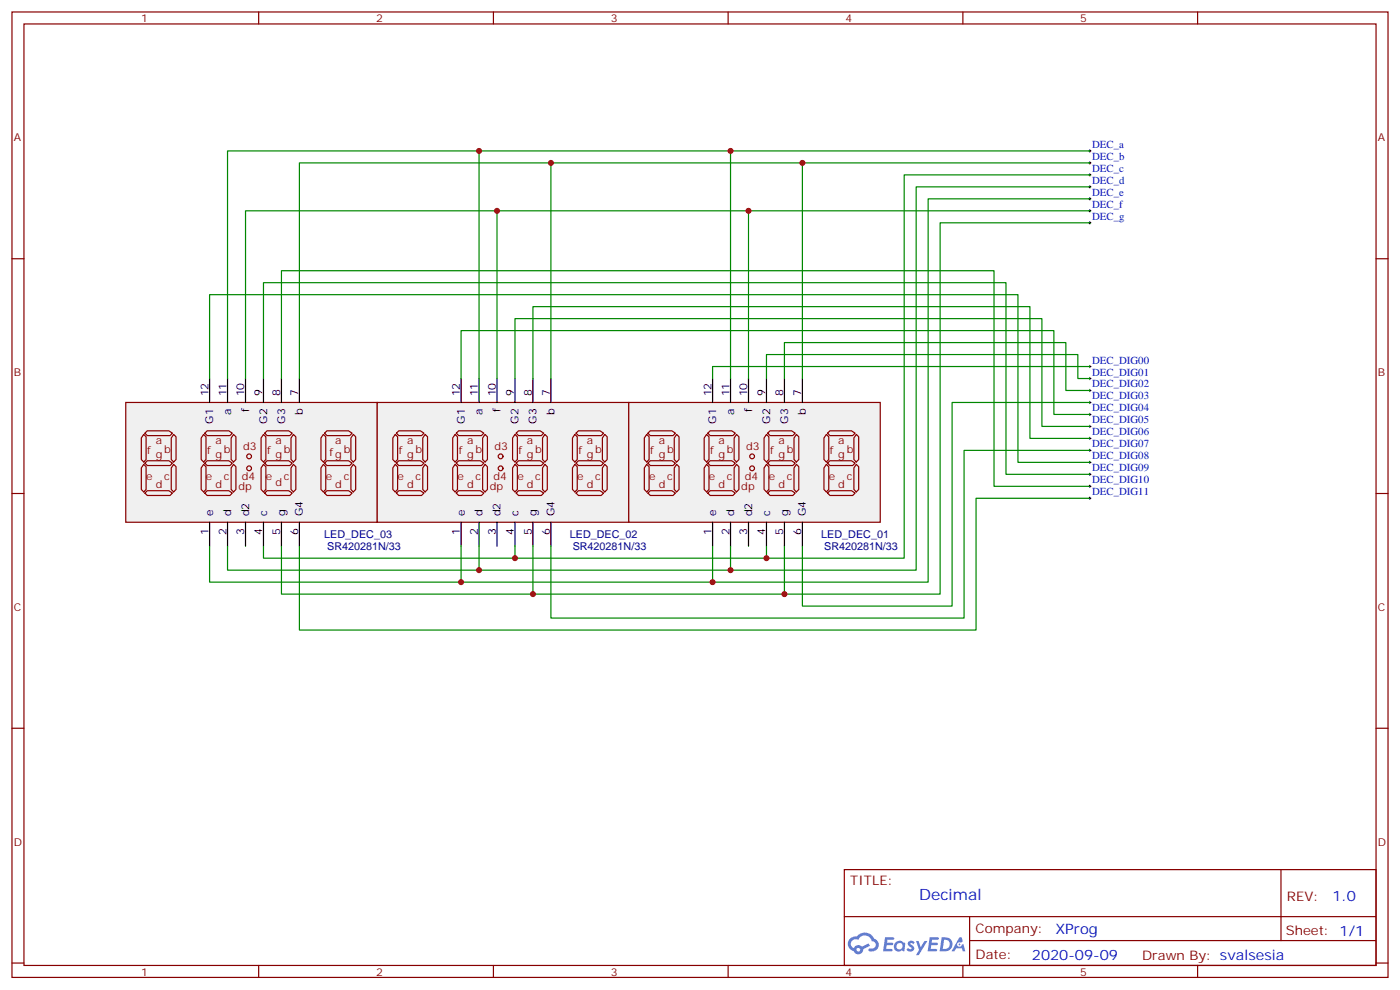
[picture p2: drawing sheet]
<svg xmlns="http://www.w3.org/2000/svg" width="412mm" height="292mm" viewBox="0 0 412 292" stroke-linecap="round" stroke-linejoin="round" font-family="sans-serif">
<g fill="none" stroke="#870000" stroke-width=".35">
<path d="M3.5 3.5h405.4v284.4h-405.4zM7.1 7.1h398.2v277.2h-398.2zM76.2 3.5v3.6M145.3 3.5v3.6M214.5 3.5v3.6M283.6 3.5v3.6M352.8 3.5v3.6M3.5 76.2h3.6M405.3 76.2h3.6M3.5 145.3h3.6M405.3 145.3h3.6M3.5 214.5h3.6"/>
<path d="M405.3 214.5h3.6M248.7 256.1h156.6v28.2h-156.6zM377.3 256.1v20.9M248.7 270h156.5M285.6 277h119.6M285.6 270v14.1M3.5 283.6h3.6M76.2 284.3v3.6M145.3 284.3v3.6M214.5 284.3v3.6M283.6 284.3v3.6M352.8 284.3v3.6"/>
<path d="M405.3 283.6h3.6"/>
</g>
<g fill="#5487ff">
<path d="M267.7 277.3a1.22 1.22 0 0 1 1.7 .3l-.4 .5a.47 .47 0 0 0-.3-.4 .47 .47 0 0 0-.5 .2l.1 .3a1.14 1.14 0 0 1 .8 1.7 1.14 1.14 0 0 1-1.9 0l-.2-.2 .5-.5 .7 .4a.29 .29 0 0 0 .3-.3 .29 .29 0 0 0-.2-.3 1.04 1.04 0 0 1-.6-1.7z"/>
<path d="M260.7 276h2.4l.3 .2-.2 .5-1.8 .1-.1 .8h1.5l.3 .4-.3 .4h-1.6l-.2 1.1h1.7l.2 .3-.2 .3-2.6 .1z"/>
<path d="M273.8 276h2.4l.3 .2-.1 .5-1.8 .1-.2 .8h1.6l.3 .4-.4 .4h-1.6l-.1 1.1h1.7l.2 .3-.2 .3-2.6 .1z"/>
<path d="M282.6 276.1h.7l.3 1.2-.6 .3a.69 .69 0 0 0-1 .3 .69 .69 0 0 0 .4 1 .69 .69 0 0 0 .9-.7l.5-.2 .6 2.2h-.8l-.2-.9h-1.8l-.5 .9h-.8z"/>
<path d="M269.8 277.1h.8l.6 1.8 1.1-1.8h.9l-2.6 4.2h-.8l.9-1.5z"/>
<path d="M277.4 276.1l-.6 4.1h1.3a2.11 2.11 0 0 0 2.5-2.1 2.11 2.11 0 0 0-2.5-2zM278.1 276.8a1.39 1.39 0 0 1 1.7 1.4 1.39 1.39 0 0 1-1.8 1.3h-.3z"/>
<path d="M263.7 277.7a1.54 1.54 0 0 0-.1 2.1 1.54 1.54 0 0 0 2.2 .2l.6 .2 .3-2.3-.2-.2-.4-.1a1.49 1.49 0 0 0-2.4 .1zM264 278.7a.94 .94 0 0 1 1.8 0 .94 .94 0 0 1-1.8 0z"/>
<path d="M250.4 276.4a2.18 2.18 0 0 0 1.1 3.7 1.44 1.44 0 0 0 1.6 1 1.44 1.44 0 0 0 1.2-1.5l2-1-.5-.8-1.9 1a1.47 1.47 0 0 0-2.4 .4 1.39 1.39 0 0 1-.7-1.9 1.39 1.39 0 0 1 2-.5 2.12 2.12 0 0 1 2.2-1.3 2.12 2.12 0 0 1 1.9 1.7 1.14 1.14 0 0 1 1.1 1.4 1.14 1.14 0 0 1-1.7 .8 .43 .43 0 0 0-.5 .3 .43 .43 0 0 0 .4 .5 1.98 1.98 0 0 0 2.5-1.2 1.98 1.98 0 0 0-1.2-2.5 3.1 3.1 0 0 0-5.3-.7l-.9 .1zM252.3 279.7a.55 .55 0 0 1 1.1 0 .55 .55 0 0 1-1.1 0z"/>
<circle cx="282.6" cy="278.1" r=".26"/>
</g>
<path d="M37 118.5h74.1v35.3h-74.1z" fill="#f0f0f0" stroke="#870000" stroke-width=".35"/>
<path d="M61.7 111.5v7M67 111.5v7M72.3 111.5v7M77.6 111.5v7M82.9 111.5v7M88.2 111.5v7M61.7 153.8v7.1M67 153.8v7.1M72.3 153.8v7.1M77.6 153.8v7.1M82.9 153.8v7.1M88.2 153.8v7.1" fill="none" stroke="#000" stroke-width=".35"/>
<g fill="none" stroke="#870000" stroke-width=".35">
<path d="M42.3 127.9l.7 .7v6.7l-.7 .8-.7-.8v-6.3zM42.3 136.8l.7 .7v6.7l-.7 .7-.7-.7v-6.4zM42.7 127.6l.7-.7h6.3l1.1 .7-.7 .7h-6.7zM42.7 136.4l.7-.7h6.3l1.1 .7-.7 .7h-6.7zM51.2 127.9l.7 .7v6.7l-.7 .8-.8-.8v-6.3zM51.2 136.8l.7 .7v6.7l-.7 .7-.8-.7v-6.4zM60 127.9l.7 .7v6.7l-.7 .8-.7-.8v-6.3zM60 136.8l.7 .7v6.7l-.7 .7-.7-.7v-6.4zM60.3 127.6l.7-.7h6.4l1 .7-.7 .7h-6.7zM60.3 136.4l.7-.7h6.4l1 .7-.7 .7h-6.7zM68.8 127.9l.7 .7v6.7l-.7 .8-.7-.8v-6.3zM68.8 136.8l.7 .7v6.7l-.7 .7-.7-.7v-6.4z"/>
<path d="M77.6 127.9l.7 .7v6.7l-.7 .8-.7-.8v-6.3zM77.6 136.8l.7 .7v6.7l-.7 .7-.7-.7v-6.4zM78 127.6l.7-.7h6.3l1.1 .7-.7 .7h-6.7zM78 136.4l.7-.7h6.3l1.1 .7-.7 .7h-6.7zM86.4 127.9l.7 .7v6.7l-.7 .8-.7-.8v-6.3zM86.4 136.8l.7 .7v6.7l-.7 .7-.7-.7v-6.4zM95.2 127.9l.8 .7v6.7l-.8 .8-.7-.8v-6.3zM95.2 136.8l.8 .7v6.7l-.8 .7-.7-.7v-6.4zM95.6 127.6l.7-.7h6.4l1 .7-.7 .7h-6.7zM95.6 136.4l.7-.7h6.4l1 .7-.7 .7h-6.7zM104.1 127.9l.7 .7v6.7l-.7 .8-.7-.8v-6.3zM104.1 136.8l.7 .7v6.7l-.7 .7-.7-.7v-6.4z"/>
<path d="M43.4 144.5h6.3l1.1 .7-.7 .7h-6.7l-.7-.7zM60.3 145.2l.7-.7h6.4l1 .7-.7 .7h-6.7zM78.7 144.5h6.3l1.1 .7-.7 .7h-6.7l-.7-.7zM95.6 145.2l.7-.7h6.4l1 .7-.7 .7h-6.7z"/>
</g>
<g fill="#f0f0f0" stroke="#870000" stroke-width=".35">
<path d="M111.1 118.5h74.1v35.3h-74.1z"/>
<circle cx="73.4" cy="134.4" r=".71"/>
<circle cx="73.4" cy="137.9" r=".71"/>
</g>
<path d="M135.8 111.5v7M141.1 111.5v7M146.4 111.5v7M151.7 111.5v7M157 111.5v7M162.3 111.5v7M135.8 153.8v7.1M141.1 153.8v7.1M146.4 153.8v7.1M151.7 153.8v7.1M157 153.8v7.1M162.3 153.8v7.1" fill="none" stroke="#000" stroke-width=".35"/>
<g fill="none" stroke="#870000" stroke-width=".35">
<path d="M116.4 127.9l.7 .7v6.7l-.7 .8-.7-.8v-6.3zM116.4 136.8l.7 .7v6.7l-.7 .7-.7-.7v-6.4zM116.8 127.6l.7-.7h6.3l1.1 .7-.7 .7h-6.7zM116.8 136.4l.7-.7h6.3l1.1 .7-.7 .7h-6.7zM125.2 127.9l.7 .7v6.7l-.7 .8-.7-.8v-6.3zM125.2 136.8l.7 .7v6.7l-.7 .7-.7-.7v-6.4zM134.1 127.9l.7 .7v6.7l-.7 .8-.8-.8v-6.3zM134.1 136.8l.7 .7v6.7l-.7 .7-.8-.7v-6.4zM134.4 127.6l.7-.7h6.4l1 .7-.7 .7h-6.7zM134.4 136.4l.7-.7h6.4l1 .7-.7 .7h-6.7zM142.9 127.9l.7 .7v6.7l-.7 .8-.7-.8v-6.3zM142.9 136.8l.7 .7v6.7l-.7 .7-.7-.7v-6.4z"/>
<path d="M151.7 127.9l.7 .7v6.7l-.7 .8-.7-.8v-6.3zM151.7 136.8l.7 .7v6.7l-.7 .7-.7-.7v-6.4zM152 127.6l.8-.7h6.3l1.1 .7-.7 .7h-6.7zM152 136.4l.8-.7h6.3l1.1 .7-.7 .7h-6.7zM160.5 127.9l.7 .7v6.7l-.7 .8-.7-.8v-6.3zM160.5 136.8l.7 .7v6.7l-.7 .7-.7-.7v-6.4zM169.3 127.9l.7 .7v6.7l-.7 .8-.7-.8v-6.3zM169.3 136.8l.7 .7v6.7l-.7 .7-.7-.7v-6.4zM169.7 127.6l.7-.7h6.3l1.1 .7-.7 .7h-6.7zM169.7 136.4l.7-.7h6.3l1.1 .7-.7 .7h-6.7zM178.2 127.9l.7 .7v6.7l-.7 .8-.8-.8v-6.3zM178.2 136.8l.7 .7v6.7l-.7 .7-.8-.7v-6.4z"/>
<path d="M116.8 145.2l.7-.7h6.3l1.1 .7-.7 .7h-6.7zM135.1 144.5h6.4l1 .7-.7 .7h-6.7l-.7-.7zM152.8 144.5h6.3l1.1 .7-.7 .7h-6.7l-.8-.7zM169.7 145.2l.7-.7h6.3l1.1 .7-.7 .7h-6.7z"/>
</g>
<g fill="#f0f0f0" stroke="#870000" stroke-width=".35">
<path d="M185.2 118.5h74.1v35.3h-74.1z"/>
<circle cx="147.5" cy="134.4" r=".71"/>
<circle cx="147.5" cy="137.9" r=".71"/>
</g>
<path d="M209.9 111.5v7M215.2 111.5v7M220.5 111.5v7M225.8 111.5v7M231.1 111.5v7M236.4 111.5v7M209.9 153.8v7.1M215.2 153.8v7.1M220.5 153.8v7.1M225.8 153.8v7.1M231.1 153.8v7.1M236.4 153.8v7.1" fill="none" stroke="#000" stroke-width=".35"/>
<g fill="none" stroke="#870000" stroke-width=".35">
<path d="M190.5 127.9l.7 .7v6.7l-.7 .8-.7-.8v-6.3zM190.5 136.8l.7 .7v6.7l-.7 .7-.7-.7v-6.4zM190.9 127.6l.7-.7h6.3l1.1 .7-.7 .7h-6.7zM190.9 136.4l.7-.7h6.3l1.1 .7-.7 .7h-6.7zM199.3 127.9l.7 .7v6.7l-.7 .8-.7-.8v-6.3zM199.3 136.8l.7 .7v6.7l-.7 .7-.7-.7v-6.4zM208.1 127.9l.7 .7v6.7l-.7 .8-.7-.8v-6.3zM208.1 136.8l.7 .7v6.7l-.7 .7-.7-.7v-6.4zM208.5 127.6l.7-.7h6.3l1.1 .7-.7 .7h-6.7zM208.5 136.4l.7-.7h6.3l1.1 .7-.7 .7h-6.7zM217 127.9l.7 .7v6.7l-.7 .8-.7-.8v-6.3zM217 136.8l.7 .7v6.7l-.7 .7-.7-.7v-6.4z"/>
<path d="M225.8 127.9l.7 .7v6.7l-.7 .8-.7-.8v-6.3zM225.8 136.8l.7 .7v6.7l-.7 .7-.7-.7v-6.4zM226.1 127.6l.7-.7h6.4l1 .7-.7 .7h-6.7zM226.1 136.4l.7-.7h6.4l1 .7-.7 .7h-6.7zM234.6 127.9l.7 .7v6.7l-.7 .8-.7-.8v-6.3zM234.6 136.8l.7 .7v6.7l-.7 .7-.7-.7v-6.4zM243.4 127.9l.7 .7v6.7l-.7 .8-.7-.8v-6.3zM243.4 136.8l.7 .7v6.7l-.7 .7-.7-.7v-6.4zM243.8 127.6l.7-.7h6.3l1.1 .7-.7 .7h-6.7zM243.8 136.4l.7-.7h6.3l1.1 .7-.7 .7h-6.7zM252.2 127.9l.7 .7v6.7l-.7 .8-.7-.8v-6.3zM252.2 136.8l.7 .7v6.7l-.7 .7-.7-.7v-6.4z"/>
<path d="M191.6 144.5h6.3l1.1 .7-.7 .7h-6.7l-.7-.7zM208.5 145.2l.7-.7h6.3l1.1 .7-.7 .7h-6.7zM226.1 145.2l.7-.7h6.4l1 .7-.7 .7h-6.7zM244.5 144.5h6.3l1.1 .7-.7 .7h-6.7l-.7-.7z"/>
</g>
<g fill="#f0f0f0" stroke="#870000" stroke-width=".35">
<circle cx="221.5" cy="134.4" r=".71"/>
<circle cx="221.5" cy="137.9" r=".71"/>
</g>
<g fill="none" stroke="#000" stroke-width=".29">
<path d="M320.7 44.5h.7M320.7 48h.7M320.7 51.5h.7M320.7 55h.7M320.7 58.6h.7M321 44.1v.7M321 47.6v.7M321 51.2v.7M321 54.7v.7M321 58.2v.7M320.7 62.1h.7M320.7 65.6h.7"/>
<path d="M321 61.7v.7M321 65.3v.7M320.7 108h.7M320.7 111.5h.7M320.7 115h.7M320.7 118.5h.7M321 107.6v.7M321 111.1v.7M321 114.7v.7M321 118.2v.7M320.7 122.1h.7M320.7 125.6h.7"/>
<path d="M320.7 129.1h.7M320.7 132.6h.7M320.7 136.2h.7M320.7 139.7h.7M321 121.7v.7M321 125.2v.7M321 128.8v.7M321 132.3v.7M321 135.8v.7M321 139.3v.8M320.7 143.2h.7M320.7 146.8h.7"/>
<path d="M321 142.9v.7M321 146.4v.7"/>
</g>
<g fill="none" stroke="#008700" stroke-width=".35">
<path d="M141.1 44.5h-74.1v67M162.3 48h-74.1v63.5M215.2 44.5h-74.1v67M236.4 48h-74.1v63.5M321 44.5h-105.8v67M321 48h-84.6v63.5M321 51.5h-54.7v112.9h-40.5v-3.5M321 55h-51.1v112.9h-54.7v-7M321 58.6h-47.6v112.8h-63.5v-10.5M146.4 62.1h-74.1v49.4M220.5 62.1h-74.1v49.4M321 62.1h-100.5v49.4"/>
<path d="M321 65.6h-44.1v109.4h-45.8v-14.1M61.7 111.5v-24.7h238.2v49.4h21.1M77.6 111.5v-28.2h218.7v56.4h24.7M82.9 111.5v-31.8h209.9v63.5h28.2M135.8 111.5v-14.1h174.6v24.7h10.6M151.7 111.5v-17.7h155.2v31.8h14.1M157 111.5v-21.2h146.4v38.8h17.6M225.8 111.5v-7.1h91.7v7.1h3.5M231.1 111.5v-10.6h82.9v14.1h7M321 108h-111.1v3.5M321 118.5h-40.5v60h-44.1v-17.6M321 132.6h-37v49.4h-121.7v-21.1"/>
<path d="M321 146.8h-33.5v38.8h-199.3v-24.7M61.7 160.9v10.5h74.1M67 160.9v7h74.1M77.6 160.9v3.5h74.1M82.9 160.9v14.1h74.1M135.8 160.9v10.5h74.1M141.1 160.9v7h74.1M151.7 160.9v3.5h74.1M157 160.9v14.1h74.1"/>
</g>
<g fill="#c00">
<circle cx="215.2" cy="44.4" r=".88"/>
<circle cx="141.1" cy="44.4" r=".88"/>
<circle cx="236.4" cy="48" r=".88"/>
<circle cx="162.3" cy="48" r=".88"/>
<circle cx="151.7" cy="164.4" r=".88"/>
<circle cx="141.1" cy="167.9" r=".88"/>
<circle cx="135.8" cy="171.4" r=".88"/>
<circle cx="220.5" cy="62.1" r=".88"/>
<circle cx="146.4" cy="62.1" r=".88"/>
<circle cx="157" cy="175" r=".88"/>
<circle cx="231.1" cy="175" r=".88"/>
<circle cx="209.9" cy="171.4" r=".88"/>
<circle cx="215.2" cy="167.9" r=".88"/>
<circle cx="225.8" cy="164.4" r=".88"/>
</g>
<text font-size="4.6" fill="#00f" x="270.8" y="265.1">Decimal</text>
<g font-size="4.2" fill="#00f">
<text x="392.5" y="265.4">1.0</text>
<text x="310.9" y="274.9">XProg</text>
<text x="304" y="282.7">2020-09-09</text>
</g>
<g font-size="3.9" fill="#800">
<text x="250.5" y="260.7">TITLE:</text>
<text x="379.1" y="265.4">REV:</text>
<text x="287.4" y="274.9">Company:</text>
<text x="378.7" y="275.5">Sheet: 1/1</text>
<text x="287.4" y="282.6">Date:</text>
<text x="336.4" y="282.7">Drawn By: svalsesia</text>
</g>
<g font-size="3.2" fill="#800">
<text x="41.6" y="6.5">1</text>
<text x="110.8" y="6.5">2</text>
<text x="179.9" y="6.5">3</text>
<text x="249.1" y="6.5">4</text>
<text x="318.2" y="6.5">5</text>
<text x="4.1" y="41.6">A</text>
<text x="405.9" y="41.6">A</text>
<text x="4.1" y="110.8">B</text>
<text x="405.9" y="110.8">B</text>
<text x="45.9" y="130.9">a</text>
<text x="63.5" y="130.9">a</text>
<text x="81.1" y="130.9">a</text>
<text x="98.8" y="130.9">a</text>
<text x="119.9" y="130.9">a</text>
<text x="137.6" y="130.9">a</text>
<text x="155.2" y="130.9">a</text>
<text x="172.9" y="130.9">a</text>
<text x="194" y="130.9">a</text>
<text x="211.7" y="130.9">a</text>
<text x="229.3" y="130.9">a</text>
<text x="246.9" y="130.9">a</text>
<text x="43.4" y="133.7">f</text>
<text x="45.9" y="134.8">g</text>
<text x="48.3" y="133.3">b</text>
<text x="61" y="133.7">f</text>
<text x="63.5" y="134.8">g</text>
<text x="66" y="133.3">b</text>
<text x="71.6" y="132.6">d3</text>
<text x="78.7" y="133.7">f</text>
<text x="81.1" y="134.8">g</text>
<text x="83.6" y="133.3">b</text>
<text x="97" y="134.4">fg</text>
<text x="101.2" y="133.3">b</text>
<text x="117.5" y="133.7">f</text>
<text x="119.9" y="134.8">g</text>
<text x="122.4" y="133.3">b</text>
<text x="135.1" y="133.7">f</text>
<text x="137.6" y="134.8">g</text>
<text x="140.1" y="133.3">b</text>
<text x="145.7" y="132.6">d3</text>
<text x="152.8" y="133.7">f</text>
<text x="155.2" y="134.8">g</text>
<text x="157.7" y="133.3">b</text>
<text x="170.4" y="133.7">f</text>
<text x="172.9" y="134.8">g</text>
<text x="175.3" y="133.3">b</text>
<text x="191.6" y="133.7">f</text>
<text x="194" y="134.8">g</text>
<text x="196.5" y="133.3">b</text>
<text x="209.2" y="133.7">f</text>
<text x="211.7" y="134.8">g</text>
<text x="214.1" y="133.3">b</text>
<text x="219.8" y="132.6">d3</text>
<text x="226.8" y="133.7">f</text>
<text x="229.3" y="134.8">g</text>
<text x="231.8" y="133.3">b</text>
<text x="244.5" y="133.7">f</text>
<text x="246.9" y="134.8">g</text>
<text x="249.4" y="133.3">b</text>
<text x="43" y="141.5">e</text>
<text x="45.9" y="143.6">d</text>
<text x="48.3" y="141.5">c</text>
<text x="60.7" y="141.5">e</text>
<text x="63.5" y="143.6">d</text>
<text x="66" y="141.5">c</text>
<text x="71.3" y="141.5">d4</text>
<text x="78.3" y="141.5">e</text>
<text x="81.1" y="143.2">d</text>
<text x="83.6" y="141.5">c</text>
<text x="96" y="141.5">e</text>
<text x="98.8" y="143.6">d</text>
<text x="101.2" y="141.5">c</text>
<text x="117.1" y="141.5">e</text>
<text x="119.9" y="143.6">d</text>
<text x="122.4" y="141.5">c</text>
<text x="134.8" y="141.5">e</text>
<text x="137.6" y="143.6">d</text>
<text x="140.1" y="141.5">c</text>
<text x="145.3" y="141.5">d4</text>
<text x="152.4" y="141.5">e</text>
<text x="155.2" y="143.6">d</text>
<text x="157.7" y="141.5">c</text>
<text x="170" y="141.5">e</text>
<text x="172.9" y="143.6">d</text>
<text x="175.3" y="141.5">c</text>
<text x="191.2" y="141.5">e</text>
<text x="194" y="143.6">d</text>
<text x="196.5" y="141.5">c</text>
<text x="208.8" y="141.5">e</text>
<text x="211.7" y="143.6">d</text>
<text x="214.1" y="141.5">c</text>
<text x="219.4" y="141.5">d4</text>
<text x="226.5" y="141.5">e</text>
<text x="229.3" y="143.6">d</text>
<text x="231.8" y="141.5">c</text>
<text x="244.1" y="141.5">e</text>
<text x="246.9" y="143.6">d</text>
<text x="249.4" y="141.5">c</text>
<text x="70.2" y="144.3">dp</text>
<text x="144.3" y="144.3">dp</text>
<text x="218.4" y="144.3">dp</text>
<text x="4.1" y="179.9">C</text>
<text x="405.9" y="179.9">C</text>
<text x="4.1" y="249.1">D</text>
<text x="405.9" y="249.1">D</text>
<text x="41.6" y="287.3">1</text>
<text x="110.8" y="287.3">2</text>
<text x="179.9" y="287.3">3</text>
<text x="249.1" y="287.3">4</text>
<text x="318.2" y="287.3">5</text>
</g>
<g font-size="3.2" fill="#00f">
<text x="321.7" y="43.6">DEC_a</text>
<text x="321.7" y="47.1">DEC_b</text>
<text x="321.7" y="50.6">DEC_c</text>
<text x="321.7" y="54.2">DEC_d</text>
<text x="321.7" y="57.7">DEC_e</text>
<text x="321.7" y="61.2">DEC_f</text>
<text x="321.7" y="64.7">DEC_g</text>
<text x="321.7" y="107.1">DEC_DIG00</text>
<text x="321.7" y="110.6">DEC_DIG01</text>
<text x="321.7" y="114.1">DEC_DIG02</text>
<text x="321.7" y="117.7">DEC_DIG03</text>
<text x="321.7" y="121.2">DEC_DIG04</text>
<text x="321.7" y="124.7">DEC_DIG05</text>
<text x="321.7" y="128.2">DEC_DIG06</text>
<text x="321.7" y="131.8">DEC_DIG07</text>
<text x="321.7" y="135.3">DEC_DIG08</text>
<text x="321.7" y="138.8">DEC_DIG09</text>
<text x="321.7" y="142.3">DEC_DIG10</text>
<text x="321.7" y="145.9">DEC_DIG11</text>
</g>
<g font-size="3.2">
<text x="61.4" y="116.8" transform="rotate(-90 61.4 116.8)">12</text>
<text x="66.7" y="116.8" transform="rotate(-90 66.7 116.8)">11</text>
<text x="72" y="116.8" transform="rotate(-90 72 116.8)">10</text>
<text x="77.3" y="116.8" transform="rotate(-90 77.3 116.8)">9</text>
<text x="82.5" y="116.8" transform="rotate(-90 82.5 116.8)">8</text>
<text x="87.8" y="116.8" transform="rotate(-90 87.8 116.8)">7</text>
<text x="135.5" y="116.8" transform="rotate(-90 135.5 116.8)">12</text>
<text x="140.8" y="116.8" transform="rotate(-90 140.8 116.8)">11</text>
<text x="146" y="116.8" transform="rotate(-90 146 116.8)">10</text>
<text x="151.3" y="116.8" transform="rotate(-90 151.3 116.8)">9</text>
<text x="156.6" y="116.8" transform="rotate(-90 156.6 116.8)">8</text>
<text x="161.9" y="116.8" transform="rotate(-90 161.9 116.8)">7</text>
<text x="209.5" y="116.8" transform="rotate(-90 209.5 116.8)">12</text>
<text x="214.8" y="116.8" transform="rotate(-90 214.8 116.8)">11</text>
<text x="220.1" y="116.8" transform="rotate(-90 220.1 116.8)">10</text>
<text x="225.4" y="116.8" transform="rotate(-90 225.4 116.8)">9</text>
<text x="230.7" y="116.8" transform="rotate(-90 230.7 116.8)">8</text>
<text x="236" y="116.8" transform="rotate(-90 236 116.8)">7</text>
<text x="62.8" y="124.8" transform="rotate(-90 62.8 124.8)">G1</text>
<text x="68.1" y="122.2" transform="rotate(-90 68.1 122.2)">a</text>
<text x="73.4" y="121.4" transform="rotate(-90 73.4 121.4)">f</text>
<text x="78.7" y="124.8" transform="rotate(-90 78.7 124.8)">G2</text>
<text x="84" y="124.8" transform="rotate(-90 84 124.8)">G3</text>
<text x="89.3" y="122.3" transform="rotate(-90 89.3 122.3)">b</text>
<text x="136.9" y="124.8" transform="rotate(-90 136.9 124.8)">G1</text>
<text x="142.2" y="122.2" transform="rotate(-90 142.2 122.2)">a</text>
<text x="147.5" y="121.4" transform="rotate(-90 147.5 121.4)">f</text>
<text x="152.8" y="124.8" transform="rotate(-90 152.8 124.8)">G2</text>
<text x="158" y="124.8" transform="rotate(-90 158 124.8)">G3</text>
<text x="163.3" y="122.3" transform="rotate(-90 163.3 122.3)">b</text>
<text x="211" y="124.8" transform="rotate(-90 211 124.8)">G1</text>
<text x="216.3" y="122.2" transform="rotate(-90 216.3 122.2)">a</text>
<text x="221.5" y="121.4" transform="rotate(-90 221.5 121.4)">f</text>
<text x="226.8" y="124.8" transform="rotate(-90 226.8 124.8)">G2</text>
<text x="232.1" y="124.8" transform="rotate(-90 232.1 124.8)">G3</text>
<text x="237.4" y="122.3" transform="rotate(-90 237.4 122.3)">b</text>
<text x="62.8" y="152" transform="rotate(-90 62.8 152)">e</text>
<text x="68.1" y="152" transform="rotate(-90 68.1 152)">d</text>
<text x="73.4" y="152" transform="rotate(-90 73.4 152)">d2</text>
<text x="78.7" y="152" transform="rotate(-90 78.7 152)">c</text>
<text x="84" y="152" transform="rotate(-90 84 152)">g</text>
<text x="89.3" y="152" transform="rotate(-90 89.3 152)">G4</text>
<text x="136.9" y="152" transform="rotate(-90 136.9 152)">e</text>
<text x="142.2" y="152" transform="rotate(-90 142.2 152)">d</text>
<text x="147.5" y="152" transform="rotate(-90 147.5 152)">d2</text>
<text x="152.8" y="152" transform="rotate(-90 152.8 152)">c</text>
<text x="158" y="152" transform="rotate(-90 158 152)">g</text>
<text x="163.3" y="152" transform="rotate(-90 163.3 152)">G4</text>
<text x="211" y="152" transform="rotate(-90 211 152)">e</text>
<text x="216.3" y="152" transform="rotate(-90 216.3 152)">d</text>
<text x="221.5" y="152" transform="rotate(-90 221.5 152)">d2</text>
<text x="226.8" y="152" transform="rotate(-90 226.8 152)">c</text>
<text x="232.1" y="152" transform="rotate(-90 232.1 152)">g</text>
<text x="237.4" y="152" transform="rotate(-90 237.4 152)">G4</text>
<text x="61.4" y="157.6" transform="rotate(-90 61.4 157.6)">1</text>
<text x="66.7" y="157.6" transform="rotate(-90 66.7 157.6)">2</text>
<text x="72" y="157.6" transform="rotate(-90 72 157.6)">3</text>
<text x="77.3" y="157.6" transform="rotate(-90 77.3 157.6)">4</text>
<text x="82.5" y="157.6" transform="rotate(-90 82.5 157.6)">5</text>
<text x="87.8" y="157.6" transform="rotate(-90 87.8 157.6)">6</text>
<text x="135.5" y="157.6" transform="rotate(-90 135.5 157.6)">1</text>
<text x="140.8" y="157.6" transform="rotate(-90 140.8 157.6)">2</text>
<text x="146" y="157.6" transform="rotate(-90 146 157.6)">3</text>
<text x="151.3" y="157.6" transform="rotate(-90 151.3 157.6)">4</text>
<text x="156.6" y="157.6" transform="rotate(-90 156.6 157.6)">5</text>
<text x="161.9" y="157.6" transform="rotate(-90 161.9 157.6)">6</text>
<text x="209.5" y="157.6" transform="rotate(-90 209.5 157.6)">1</text>
<text x="214.8" y="157.6" transform="rotate(-90 214.8 157.6)">2</text>
<text x="220.1" y="157.6" transform="rotate(-90 220.1 157.6)">3</text>
<text x="225.4" y="157.6" transform="rotate(-90 225.4 157.6)">4</text>
<text x="230.7" y="157.6" transform="rotate(-90 230.7 157.6)">5</text>
<text x="236" y="157.6" transform="rotate(-90 236 157.6)">6</text>
</g>
<g font-size="3.2" fill="#000080">
<text x="95.5" y="158.4">LED_DEC_03</text>
<text x="96.4" y="161.9">SR420281N/33</text>
<text x="167.9" y="158.4">LED_DEC_02</text>
<text x="168.7" y="161.9">SR420281N/33</text>
<text x="241.9" y="158.4">LED_DEC_01</text>
<text x="242.8" y="161.9">SR420281N/33</text>
</g>
</svg>
